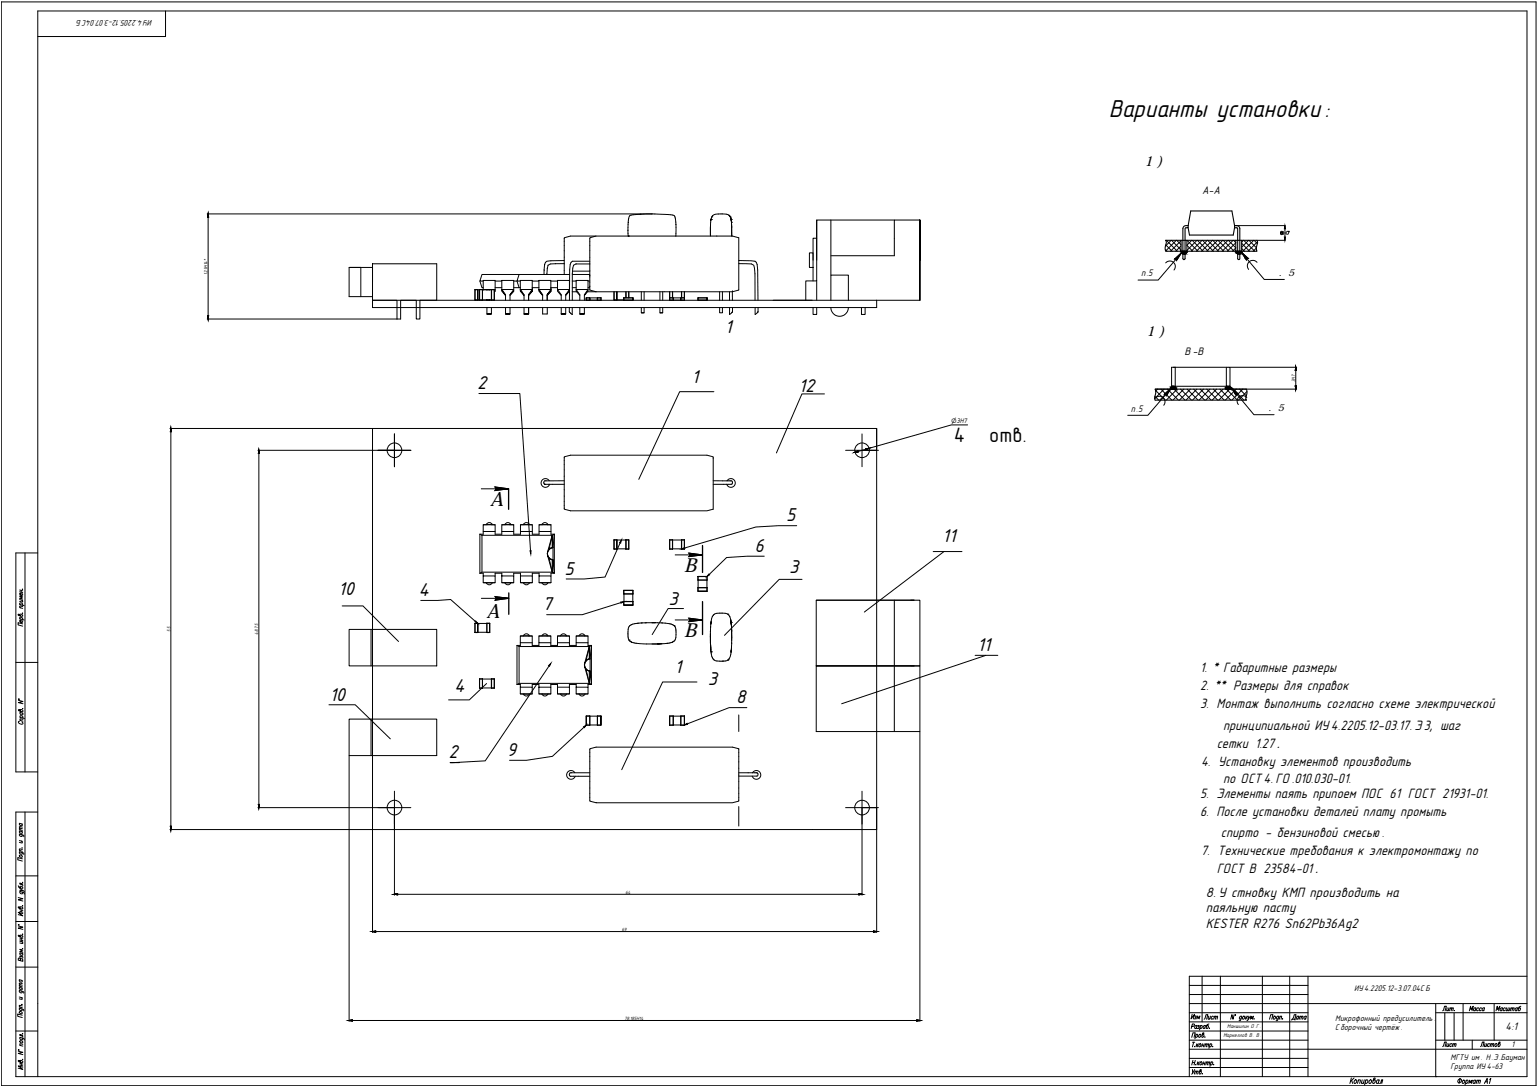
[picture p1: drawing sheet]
<svg xmlns="http://www.w3.org/2000/svg" width="841mm" height="594mm" viewBox="0 0 841 594" stroke-linecap="round" stroke-linejoin="round" font-family="sans-serif">
<!-- layer: Visible (GOST) -->
<g fill="none" stroke="#000" stroke-width=".55">
<path d="M350 117h-4a2.5 2.5 0 0 0-3 3v6M356 117h2M365 117l3 1M369 118v5M389 119v1M393 117h-3l-1 1M394 117h4M398 118h1M399 118h.1M399 118v1M399 119v1M399 120l1 1"/>
<path d="M399 120l1 1zM312 129l-4 1v20M326 129l-4 1v14M343 126v3M343 126h.1M343 129h.1M369 129h.1M369 123h.1M369 123v6M388 129v-5v5M388 121l1-1-1 4M392 129h.1"/>
<path d="M400 121v3M400 124v5zM400 129l4 1M260 158v6M260 158h1M261 158v6zM262 158v6zM262 158h.1M262 158h2M262 154l1 3h1M264 158v6zM264 158h.1"/>
<path d="M264 153h7v5h-7zM264 153h.1M266 158h.1M266 158h2M268 158h.1M269 158v6M269 158h1M270 158v6M270 159l1-1-1 1M271 157h3M271 153h.1M271 159l-1 1"/>
<path d="M271 154h3M274 153h7v5h-7zM274 158l2 3-2-2zM274 153h.1M274 158l2 3v3M281 159l-2 2 2-3v1l-2 2M281 157h3M281 154h2l1 3M281 153h.1M284 150h-21l-1 4h2M284 150l-1 4h1M284 150h27"/>
<path d="M284 153h7v5h-7zM284 158l2 3-2-2zM284 153h.1M284 158l2 3v3M291 159l-2 2 2-3v1l-2 2M291 158l-1 2M291 157h3M291 153h.1M291 154h3M291 157v1M291 159l-2 2v3M294 153h7v5h-7z"/>
<path d="M294 158l3 3-3-2zM294 153h.1M294 158l3 3v3M297 148v2M298 143l-1 4M299 150h.1M299 145h.1M301 159l-2 2 2-3v1l-2 2 2-2M301 158v2M301 157h4M301 154h4M301 153h.1"/>
<path d="M301 143h-3M301 157v1M303 144h1M305 153h6v5h-6zM305 153h.1M308 144h-7l-2 1v2M308 142l-7 1M311 158h.1M311 159h.1M311 157h.1M311 154h.1M311 153h.1"/>
<path d="M312 145l-1 19M313 159h2M313 150h9M313 157h2M313 154h2M313 143h-1M313 148h9M313 147v3M315 144l-2 1M315 153h6v5h-6zM315 153h.1M315 144h7"/>
<path d="M321 154h1M321 153h.1M322 144v15h4h-5M322 151v-1v1M322 156v1h-1M337 159v5v-5M342 159v4M344 159v4M350 159v5M352 159v5M361 159v5M362 159v5"/>
<path d="M367 159v4M368 159v4M372 159v4M373 159v4M374 159v5M393 159v5M395 159v5M399 159v5M400 159h-37M404 158l-4 1v5M404 142l9 1a5 5 0 0 1 1 5M404 144h7l1 1 1 5v14"/>
<path d="M414 147v17M260 164h.1M261 164h-1v-6h10v6h-10M262 164h.1M264 164h.1M266 164h.1M266 168v4M268 164h.1M269 164h.1M269 168v4h-3h3M276 168v4M279 168v4h-3h3"/>
<path d="M279 161v3M286 168v4M289 168v4h-3h3M289 161v3M289 168v4M297 168v4h2v-4M299 161v3M307 161l-2-2v-1l2 3v3M307 168v4M309 168v4h-2h2M309 161l2-2v-1l-2 3v3M311 168v3"/>
<path d="M311 171h.1M313 168v4l-2-1M317 161l-2-2v-1l2 3v3M317 168v4M319 168v4h-2h2M319 161l2-2v-1l-2 3v3M320 163v1zM320 164h.1M320 163h2v1h-2M322 163h4v1h-4zM326 164h2M328 163v1"/>
<path d="M328 163h.1M328 164h.1M328 163h-2v1M336 164h.1M336 164v-5v5h1M336 164h10M341 164h.1M341 163v1M341 163h.1M346 163h-5M346 163v1v-1h-5v1h5M346 163h.1"/>
<path d="M346 164h.1M350 168v3h2M352 168v3h-2M361 168v3h1M362 168v3h-1M366 163v1zM366 164h.1M366 163v-4v5M366 163h2v1h-2M368 163h4v1h-4zM372 163v1M372 163h.1"/>
<path d="M372 164h.1M372 164h2M372 163h2M374 163v1M374 163h.1M374 164h.1M386 163h-5v1h5M386 163v1v-1h-5v1h5M386 163h.1M386 164h.1M393 168v3h2v-3M399 168v4l1-1"/>
<path d="M400 171h.1M400 168v3M413 168v4l1-1M414 171h.1M414 168v3M444 164h-240v4h240M444 234h-240v219h240M390 251v-1l-4-1h-74l-4 1v28l4 1h74l4-1M298 265h10M298 265h.1M300 263a2.4 2.4 0 0 0-4-1 2.4 2.4 0 0 0 1 4 2.4 2.4 0 0 0 3-1M308 263h-9a1.1 1.1 0 0 0-2 0 1.1 1.1 0 0 0 1 2"/>
<path d="M390 263h9a1 1 0 0 1 1 1 1 1 0 0 1-1 1h-9M397 263a2.4 2.4 0 0 1 4-1 2.4 2.4 0 0 1 0 4 2.4 2.4 0 0 1-4-1M262 292v21M262 292l1 1M263 293h39l1-1-1 7M263 293v20h-1M264 287h7v3M264 290v2h-2M266 287a1.8 1.8 0 0 1 1-1 1.8 1.8 0 0 1 2 1M271 287h-7v3h7v2h3v-2M274 287h7v3M276 287a1.8 1.8 0 0 1 2-1 1.8 1.8 0 0 1 1 1"/>
<path d="M281 287h-7v3h7v2h3v-2M284 287h7v3M289 287a1.8 1.8 0 0 0-1-1 1.8 1.8 0 0 0-2 1M291 287h-7v3h7v2h4v-2M295 287h6v3M299 287a1.8 1.8 0 0 0-1-1 1.8 1.8 0 0 0-2 1M301 300l1-1-2 1 2-7v6v-6l-3 8M301 300h-1M301 287h-6v3h6v2h2v21h-2v2M302 299l-1 1M302 299v7M336 295h8v5"/>
<path d="M336 295v5M336 295h1M337 295v5zM337 295h.1M342 295v5M342 295h2v5M342 295h.1M366 295h8v5M366 295v5M366 295h1M367 295l1 5zM368 295h-1"/>
<path d="M372 295l1 5M372 295v5M373 295h1v5M373 295h.1M373 295h-1M262 313h2v5h7v-3h-7M263 313h39h1l-1-7v7M264 318h7M269 318a1.8 1.8 0 0 1-2 2 1.8 1.8 0 0 1-1-2M271 315v-2h3v5h7v-3h-7M274 318h7M279 318a1.8 1.8 0 0 1-1 2 1.8 1.8 0 0 1-2-2"/>
<path d="M281 315v-2h3v5h7v-3h-7M284 318h7M286 318a1.8 1.8 0 0 0 2 2 1.8 1.8 0 0 0 1-2M291 315v-2h4v5h6v-3h-6M295 318h6M296 318a1.8 1.8 0 0 0 2 2 1.8 1.8 0 0 0 1-2M299 303v1M299 301v3M299 301h.1M299 304l1 1M299 301v2M300 305l-1-1 3 9"/>
<path d="M300 300l-1 1M300 300h.1M300 305l1 1M301 306h.1M302 306v7M302 306l-2-1 2 8M336 300h8M336 300h1M337 300h.1M342 300h.1M342 300h2M344 300h.1"/>
<path d="M366 300h8M366 300h1M367 300h.1M368 300h-1M372 300h.1M373 300h1M374 300h.1M381 315h5h-5v8M381 317h5zM381 317h.1M386 315v8h-5h5M341 329h5"/>
<path d="M341 325h5M346 323v8h-5h5M346 329h-5v2M346 325h.1M346 325h-5v-2h5h-5v8M346 323h.1M346 329h.1M346 323v2M346 329v2M381 321h.1M381 321h5zM389 340l-1 1"/>
<path d="M389 339v1M389 337l-1 4 1-1M389 337h.1M390 336h.1M398 336l-5-1-3 1M398 336l1 1M399 337l1 4M399 337h.1M399 339l1 2M399 340l1 1M260 341h8v5M260 341v5"/>
<path d="M260 346h8M260 346h1M260 341h1M261 341v5zM261 346h.1M261 341h.1M266 346h.1M266 341v5M266 341h2v5M266 341h.1M266 346h2M268 346h.1"/>
<path d="M283 353h1M283 353v21M284 353h38h1l-1 7M284 353v20l-1 1M284 348h7v3M284 351v2h-1M286 348a1.8 1.8 0 0 1 2-2 1.8 1.8 0 0 1 1 2M291 348h-7v3h7v2h3v-2M294 348h7v3M296 348a1.8 1.8 0 0 1 2-2 1.8 1.8 0 0 1 1 2M301 348h-7v3h7v2h4v-2M305 348h6v3"/>
<path d="M310 348a1.8 1.8 0 0 0-2-2 1.8 1.8 0 0 0-2 2M311 348h-6v3h6v2h4v-2M315 348h6v3M320 348a1.8 1.8 0 0 0-2-2 1.8 1.8 0 0 0-2 2M321 348h-6v3h6v2h2v21h-2v2M343 348h.1M344 343l-1 3v3M344 350h.1M344 342h.1M345 341h.1M345 351l3 1M348 341h-2"/>
<path d="M348 352h12h-1M348 341h.1M350 340l-2 1M351 340h-1M353 340h.1M356 340h-6M356 352h6h-2M358 340h-2l8 1M362 340h.1M365 352h-3M365 341h2M367 351l-2 1"/>
<path d="M367 341h1M368 351h-1M368 341h.1M368 342h.1M368 350h.1M369 342v1M369 349v1M369 344v4M388 348l1 8M388 348v-1v5v-1M388 347v-1v2M388 345v3"/>
<path d="M388 352v3zM388 343v2M388 354v-2l1 4M388 342v1M389 340l-1 3M389 357v2M389 359h.1M389 359v1M400 340v8M400 340h.1M400 341l-1-2 1 6v-3M400 353l-1 7"/>
<path d="M400 353l-1 4M400 351v2M400 345v3M400 348v4M400 348v2M262 371v5h8M262 371v5M262 371h8v5M262 371h2M262 376h2M264 371h.1M264 371v5"/>
<path d="M269 371v5zM269 376h.1M269 371h.1M269 371h1M269 376h1M270 371v5M283 374h1v5h7v-3h-7M284 373h38l1 1-1-7v6M284 379h7M289 379a1.8 1.8 0 0 1-1 1 1.8 1.8 0 0 1-2-1M291 376v-2h3v5h7v-3h-7M294 379h7"/>
<path d="M299 379a1.8 1.8 0 0 1-1 1 1.8 1.8 0 0 1-2-1M301 376v-2h4v5h6v-3h-6M305 379h6M306 379a1.8 1.8 0 0 0 2 1 1.8 1.8 0 0 0 2-1M311 376v-2h4v5h6v-3h-6M315 379h6M316 379a1.8 1.8 0 0 0 2 1 1.8 1.8 0 0 0 2-1M320 362v3M320 362h.1M320 365h.1M320 365l2 8M320 361v1"/>
<path d="M320 366h1M321 360h1l-2 1 2-8v7v-7l-2 9M321 366h.1M321 360l-1 1M322 367v6M322 367l-2-1 2 7M322 360h-1M322 360v7M390 360h.1M390 361h4M398 361h-3M398 361h.1"/>
<path d="M398 360h.1M320 391v5zM320 391h.1M320 396h2M320 396h8M320 391h8M320 391h2M322 396h.1M322 391v5M326 396h.1M326 391v5M327 391v5"/>
<path d="M327 396h1M327 391h1M328 391v5zM328 396h.1M366 391v5zM366 391h.1M366 396h2M366 396h8M366 391h8M366 391h2M368 396h.1M368 391v5"/>
<path d="M372 396h.1M372 391v5zM372 396h2M372 391h2M374 391v5zM374 396h.1M400 408h-74l-4 1v29l4 1M404 409v29l-4 1h-74M314 422a2.4 2.4 0 0 0-4 0 2.4 2.4 0 0 0 1 4 2.4 2.4 0 0 0 3-2M322 422h-9a1.1 1.1 0 0 0-2 1 1.1 1.1 0 0 0 1 1h10M404 422h10M411 422a2.4 2.4 0 0 1 4 0 2.4 2.4 0 0 1 0 4 2.4 2.4 0 0 1-4-2"/>
<path d="M414 422a1 1 0 0 1 0 2 1 1 0 0 1-1 0h-9"/>
<circle cx="216" cy="246" r="4"/>
<circle cx="471" cy="246" r="4"/>
<circle cx="216" cy="441" r="4"/>
<circle cx="471" cy="441" r="4"/>
</g>
<g fill="#000">
<circle cx="350" cy="117" r=".3"/>
<circle cx="389" cy="120" r=".3"/>
<circle cx="389" cy="119" r=".3"/>
<circle cx="399" cy="118" r=".3"/>
<circle cx="399" cy="119" r=".3"/>
<circle cx="400" cy="120" r=".3"/>
<circle cx="343" cy="129" r=".3"/>
<circle cx="400" cy="121" r=".3"/>
<circle cx="322" cy="150" r=".3"/>
<circle cx="398" cy="336" r=".3"/>
<circle cx="344" cy="350" r=".3"/>
<circle cx="348" cy="341" r=".3"/>
<circle cx="364" cy="352" r=".3"/>
<circle cx="368" cy="342" r=".3"/>
<circle cx="389" cy="340" r=".3"/>
<circle cx="389" cy="356" r=".3"/>
<circle cx="400" cy="340" r=".3"/>
<circle cx="395" cy="361" r=".3"/>
<circle cx="398" cy="361" r=".3"/>
</g>
<!-- layer: 0 -->
<g fill="none" stroke="#000" stroke-width=".55">
<path d="M113 117h243M114 117v57M114 117v2h-1zM356 117h-6M358 117h7M368 118h1M389 118v1M394 117h-1M398 117v1M312 129h88M404 130v28M446 130h-2v12"/>
<path d="M446 120v22M454 120v30M489 120h-43v34h-6v10M503 120v44v-44h-14v20h-35M637 137h1M637 134l4 3M637 131h.1M637 131l6 6M640 131l-3 3M640 131l5 6M643 131l-6 6M643 131l2 3"/>
<path d="M645 132l-5 5M645 134l-3 3M645 137h.1M649 137h.1M649 131l6 6M651 131l-2 3 3 3M651 131l6 6M654 131l-5 6M654 131l6 6M657 131l-6 6M657 131l6 6M660 131l-6 6"/>
<path d="M660 131l6 6M663 131l-6 6M663 131l6 6M665 131l-6 6M666 131l6 6M668 131l-6 6M668 131l6 6M671 131l-6 6M671 131l4 4-1 2M674 131l-6 6M674 131l1 2M675 123h27"/>
<path d="M675 133l-4 4M679 136l1 1M679 133l4 4M679 131v1M680 131l6 6M682 131l-3 4M683 131l4 4M685 131l-6 6M685 131l2 2M687 136l-2 1M687 131h15M687 132l-5 5"/>
<path d="M700 127v-1l1 1-1 1h1v-1M702 126v2M702 127h1M702 125v1M702 128v2M703 126v2M703 126h2l-1 2M191 146h13v8v-10v20h13v10M204 144h35v20h-10v10h-2v-10h-8v10h-106M299 147v3M312 143v2M313 150v14"/>
<path d="M313 143h9M313 145v2M315 144h.1M326 159h37M444 146h-2v-8h2v16M446 154v10M113 173h1v1zM197 162v-16h-6v16h13M422 164h81M444 168v4h2v-4M454 168a5 5 0 0 0 5 5 5 5 0 0 0 5-5M454 164v-14h10v14"/>
<path d="M471 168v4h2v-4M479 164v4h-35M390 214h-19l-22 48M451 215h-13l-14 33M631 217l2 2M631 213h10M631 213l6 6M633 213l-1 1M634 213l6 6M636 213l-5 5M638 213l6 6M640 213l-6 6"/>
<path d="M641 211h-1h2M641 201h1v10M642 213l6 6M642 211h28M643 213l-6 6M645 213l6 6M647 213l-6 6M649 213l6 6M651 213l-6 6M652 213l6 6M654 213l-6 6M656 213l6 6"/>
<path d="M658 213l-6 6M659 213l6 6M661 213l-6 6M663 213l6 6M665 213l-6 6M667 213l6 6M668 213l-6 6M670 201v10h2v-10h-32v10M670 213l6 6M671 213h38M672 213l-6 6M672 201h37"/>
<path d="M674 213l6 6M676 213l-6 6M677 213l4 3M679 213l-6 6M681 218l-1 1M681 213h.1M681 214l-4 5M708 211v2zM708 201v12M708 201v1zM93 234h111M93 234v219"/>
<path d="M93 234l1 2h-1zM444 234h35M479 234v12h-8M479 234v276M141 246h75M141 246v195M141 246l1 2h-1zM390 251v27M467 247l2-1v1zM469 247h-2M473 245h2l-2 1zM475 245l-2 1"/>
<path d="M263 267h15M270 266l8 1-8 1 1-1zM369 303h15M376 302l8 1-8 1 1-1zM438 317h-12l-30 30M510 301h16M516 301l-44 34M187 331h11l20 20M263 327h15M271 326l7 1-7 1v-1zM369 339h15M374 333h-9l-9 14"/>
<path d="M376 338l8 1-8 1 1-1zM390 336l-1 1M398 336h.1M446 328h57v36h-57zM446 328h54M489 328v72M191 344h48v20h-48zM203 344v20M343 349l1 1M344 350h.1M344 342v1M344 350l1 1"/>
<path d="M345 341l-1 1M345 341h.1M346 341h-1M348 352h.1M348 341h.1M364 341h1M365 352h.1M367 341h.1M367 351h.1M368 341v1M368 350v1M368 342h1"/>
<path d="M369 350h-1M369 343v1M369 348v1M389 356v1M389 359h.1M389 360l1 1M399 360l-1 1M533 358h12M539 358l-79 27M266 374l-10 9h-11M381 373h-19l-22 48M395 361h-1"/>
<path d="M446 364h57v36h-57zM446 364h54M180 385h14l19 19M191 393h48v20h-48zM203 393v20M404 391v9M503 400v158M191 413v145M400 408l4 1M141 440h1l-1 1zM414 422h.1M93 453h111v57"/>
<path d="M93 452h1l-1 1zM141 441h75v48M404 441v10M444 453h35v-12h-8v48M216 489h255M216 489h1zM469 489h2h-2zM204 509h275M204 509h1zM477 509h2h-2zM650 539h65M191 558h312"/>
<path d="M191 558l2-1v1zM501 557l2 1h-2zM650 558h65M650 553h65M650 544h65M785 588h.1"/>
</g>
<g fill="#000" stroke="#000" stroke-width=".55">
<path d="M646 138v1zM676 138v1zM702 123l1 2h-1zM702 130h1l-1 1zM641 211l-1 1zM642 211v1zM671 211l-1 1zM672 211v1z"/>
<path d="M114 117v2h-1zM114 117v2h-1z"/>
<path d="M645 137l1 1v-1zM645 137l1 1z"/>
<path d="M646 137l2 1v-1zM646 137l2 1h-2z"/>
<path d="M646 138h2zM646 138h2h-2z"/>
<path d="M646 138l2 1zM646 138l2 1z"/>
<path d="M648 137v1l1-1zM648 137v1z"/>
<path d="M675 137l1 1v-1zM675 137l1 1z"/>
<path d="M676 137l2 1v-1zM676 137l2 1h-2z"/>
<path d="M676 138h2zM676 138h2h-2z"/>
<path d="M676 138l2 1zM676 138l2 1z"/>
<path d="M678 137v1l1-1zM678 137v1z"/>
<path d="M113 173h1v1zM113 173h1v1z"/>
<path d="M640 212h1zM640 212h1h-1z"/>
<path d="M640 212l1 1v-1zM640 212l1 1h-1z"/>
<path d="M641 211l1 1zM641 211l1 1z"/>
<path d="M641 212h1zM641 212h1h-1z"/>
<path d="M641 212l1 1v-1zM641 212l1 1h-1z"/>
<path d="M642 212l1 1zM642 212l1 1h-1z"/>
<path d="M670 212h1zM670 212h1h-1z"/>
<path d="M670 212l1 1v-1zM670 212l1 1h-1z"/>
<path d="M671 211l1 1v-1zM671 211l1 1h-1z"/>
<path d="M671 212l1 1v-1zM671 212l1 1h-1z"/>
<path d="M672 212l1 1zM672 212l1 1h-1z"/>
<path d="M708 211v2zM708 211v2z"/>
<path d="M708 201v1zM708 201v1z"/>
<path d="M93 234l1 2h-1zM93 234l1 2h-1z"/>
<path d="M141 246l1 2h-1zM141 246l1 2h-1z"/>
<path d="M467 247l2-1v1zM467 247l2-1v1z"/>
<path d="M473 245h2l-2 1zM473 245h2l-2 1z"/>
<path d="M270 266l8 1h-7zM271 267l-1 1 8-1z"/>
<path d="M376 302l8 1h-7zM377 303l-1 1 8-1z"/>
<path d="M271 326l7 1h-7zM271 327v1l7-1z"/>
<path d="M376 338l8 1h-7zM377 339l-1 1 8-1z"/>
<path d="M141 440h1l-1 1zM141 440h1l-1 1z"/>
<path d="M93 452h1l-1 1zM93 452h1l-1 1z"/>
<path d="M216 489h1zM216 489h1z"/>
<path d="M469 489h2h-2zM469 489h2h-2z"/>
<path d="M204 509h1zM204 509h1z"/>
<path d="M477 509h2h-2zM477 509h2h-2z"/>
<path d="M191 558l2-1v1zM191 558l2-1v1z"/>
<path d="M501 557l2 1h-2zM501 557l2 1h-2z"/>
</g>
<!-- layer: Center Mark (GOST) -->
<path d="M216 237v18M471 237v18M207 246h18M462 246h18M216 432v18M471 432v18M207 441h18M462 441h18" fill="none" stroke="#000" stroke-width=".55"/>
<!-- layer: Symbol (GOST) -->
<path d="M340 295l-1 2zM373 300l1-1v1zM290 301v2zM387 314h1l-2 1zM260 339l1 2-1-1zM339 329h2l-2 1zM301 363l-1 1zM319 397l1-1-1 2zM374 396l1-1 1 1z" fill="#000" stroke="#000" stroke-width=".55"/>
<path d="M262 215h22l6 86M339 297l-8 18-12 1h-10M435 287l-22 1-39 11M418 304l-21 1-9 9M230 328h16l14 12M339 329l-21 7h-19M300 364l-35 52-19 1h5M319 397l-17 16-14 3h-10M408 387h-10l-22 9" fill="none" stroke="#000" stroke-width=".55"/>
<!-- layer: Dimension (GOST) -->
<path d="M529 232h-9l-45 13M473 246l-4 1" fill="none" stroke="#000" stroke-width=".55"/>
<!-- layer: KONTUR -->
<path d="M1 1h838v592h-838z" fill="none" stroke="#000" stroke-width=".55"/>
<g fill="none" stroke="#000" stroke-width=".55">
<path d="M90 6v14h-69M14 302v120M21 302h-12v120h12M9 362h12M14 444v144M21 444h-12v144h825v-582h-813v582M9 479h12M9 504h12M9 529h12M657 534v24M667 534v54M690 534v54"/>
<path d="M705 534v54M715 534v54M834 534h-184v54M650 548h184M785 548v40M785 553h49M800 548v20M817 548v20M9 563h12M715 573h119M785 568h49M805 568v5"/>
</g>
<g fill="none" stroke="#000" stroke-width=".55">
<path d="M11 336h1v1l-2-1 1 1M11 338l2 1M11 332l1 1M11 330l2 1M11 328h1M11 322l1 1M11 323l1 1M11 338l1-1v1v1M11 330h1v1M12 323v1M12 328v1h-1M12 339v1a.8 .8 0 0 1-1 0 .8 .8 0 0 1 0-1v1"/>
<path d="M12 324v1l-1-1v1M12 335h.1M12 322h.1M12 332l-1-1v1M12 326h-1l1 1h-1h1M12 341l-2-1v2h2M10 383h3l-3 1 3 1M10 382h.1M11 394l-1 1 2 1a.7 .7 0 0 0 1-1 .7 .7 0 0 0-1 0M11 388a.8 .8 0 0 1 1 0 .8 .8 0 0 1 0 1l-2-1 1 1M11 394h2M11 392l2 1"/>
<path d="M11 389l2 1M11 392a.7 .7 0 0 1 1-1 .7 .7 0 0 1 0 1M11 389v1l1 1 1-1h-1M12 387h.1M13 393h-2v1M11 456l2 1M11 459l1 1M11 454l1 1M11 453l1 1M11 450h1M11 456v1h1v-1M11 454v1h1v-1"/>
<path d="M11 450v1h1v-1M12 460v1l-1-1M12 453h-1v1M12 452h-1v1M11 468v-1a.8 .8 0 0 1 1 0 1 1 0 0 1 0 2zM11 466h2v1M11 465h1M11 466v1h1v-1M12 463h.1M12 469h-2v1l2 1M12 464h-1v1M10 491h2l-2 1h2"/>
<path d="M10 484l1 1 1 1v-1l-1-1v1M11 496h1v1l-2-1 1 1M11 487l2 1v1M11 486l1 1h-1M11 497l1 1M11 498l1 1M11 487a.7 .7 0 0 0 0 1 .7 .7 0 0 0 1 0M12 497v1M12 495h.1M12 482h.1M12 499h-2l2 2-2-1M12 487h1"/>
<path d="M12 483h-1l1 1M10 506l2 1h-2l2 1M10 505v1zM11 512a.8 .8 0 0 1 1-1 .8 .8 0 0 1 0 1h-2v-1l1 1M11 514l1 1M11 513h1M11 514h1M12 513v1M12 515v1l-1-1M12 518h.1M12 511h.1M12 519h-1l1 1h-1l1 1"/>
<path d="M11 540h1M11 539h1M11 535l1 1M11 521h1M11 540v1h1v-1M11 536v1h1v-1M11 524h-1v1h2v-1h-1v1M11 521l1 1v-1M12 523v1M12 523h-1M12 538h-1v1M12 538l-1-1v1"/>
<path d="M11 551l2 1M11 541l2 1v1M11 550l1 1M11 545h1M11 553l1 1a.8 .8 0 0 1-1 0 .8 .8 0 0 1 0-1zM11 551a.8 .8 0 0 0 0 1 .8 .8 0 0 0 1 0v-1M11 541a1 1 0 0 0 0 2 .7 .7 0 0 0 1-1M12 545v1h-1M12 549h.1M12 555l-2-1v1l2 1M12 550l-1-1v1M661 560h-1l-1 2a.7 .7 0 0 0 1 0 .7 .7 0 0 0 0-1h-1"/>
<path d="M674 555v2l-1-2v2M675 555h.1M679 556h-1a.7 .7 0 0 0-1 0 .7 .7 0 0 0 1 1M679 555l-1 3h-1M679 556l1-1a.7 .7 0 0 1 0 1 .7 .7 0 0 1-1 0zM681 555v2M681 556l1 1M682 555l-1 2M682 555v2l1-2M682 557l-1 1M683 557l1-2v2l1-2-1 2M685 557h.1"/>
<path d="M694 557v-2h2l-1 2M696 556h1a.8 .8 0 0 1 0 1 .8 .8 0 0 1-1 0zM699 556a.7 .7 0 0 0-1 0 .7 .7 0 0 0 0 1M699 555l-1 3h-1M699 556l1-1v2M700 555l-1 2M701 557h.1M803 552l1-2v2l1-2-1 2M806 551l-1 1h1M807 551l-1 1M808 551a.7 .7 0 0 0-1 0 .7 .7 0 0 0 1 1M810 551h-1a.9 .9 0 0 0-1 1 .9 .9 0 0 0 1 0"/>
<path d="M811 551l-1 1h1M811 551v1M10 574l2 1-2 1h2M10 574h.1M11 567l2 1M11 571l1 1M11 569a.8 .8 0 0 1 1 0 .8 .8 0 0 1 0 1l-1-1zM11 567v1h1v-1M12 579h.1M12 565h.1M12 571l-1-1v1M12 566l-1-1v1l1 1"/>
<path d="M651 567l1-3h1v3M651 561h1l1-1h-1l-1 2M652 570h1M652 580l-1 2M652 570v2M653 572h.1M653 580v2M654 566v-1a.8 .8 0 0 1 0 1 .8 .8 0 0 1-1 1M654 565l-1 3M654 570v2M654 561v-1l-1 1v1h1M654 560v2"/>
<path d="M654 571l1 1M655 561h.1M655 570l-1 2M655 561v1h-1M655 566l1-1a.7 .7 0 0 1 0 1 .7 .7 0 0 1-1 0zM655 571l1-1a1 1 0 0 1 0 2 .8 .8 0 0 1-1 0zM656 561l1-1v1l-1 1M656 560l-1 3M657 571h1M657 570v2M657 565a.7 .7 0 0 1 1 1 .7 .7 0 0 1-1 0v-1l1-1-1 2M658 570v2"/>
<path d="M658 567h.1M659 561h-1a.8 .8 0 0 0-1 0 .8 .8 0 0 0 1 1M659 571h1l-1 1M659 560l-1 2M659 570l-1 2M660 571v1M661 562h.1M661 571l1-1a1 1 0 0 1 0 2 .8 .8 0 0 1-1 0M661 570v3M663 572h.1M11 580h1v1l-2-1 1 1M11 581l1 1"/>
<path d="M11 582l1 1M12 581v1M12 583h-2l2 1h-2M652 581h1M652 585v2M653 585l-2 2M653 586l1-1v2M653 585v2M653 582h.1M654 586l1-1-1 2M655 580l-1 2M655 581v1"/>
<path d="M656 585v1v1h-1l1-2v1M656 580a.7 .7 0 0 1 1 1 .7 .7 0 0 1-1 0zM657 587h.1M657 581h1M658 580l-1 2M659 580l-1 2M659 581l1-1v2M659 580v2M660 581l1-1v2M662 581h1a.8 .8 0 0 1 0 1 1 1 0 0 1-2 0M662 580l-1 3M663 582h.1"/>
<path d="M738 589v3M739 590v2M740 589l-2 2M740 591l1-1a.9 .9 0 0 1 0 1 .9 .9 0 0 1-1 1zM742 591l1-1v2M742 590v2M744 590v2h1M746 590l-1 2M746 591l1-1a.9 .9 0 0 1 0 1 .9 .9 0 0 1-1 1M746 590v3M748 591l1-1a.9 .9 0 0 1 0 1 .9 .9 0 0 1-1 1zM751 590a.9 .9 0 0 1 0 1 .9 .9 0 0 1-1 1l1-3-1 2"/>
<path d="M754 591l-1-1a.9 .9 0 0 0-1 1 .9 .9 0 0 0 1 1M754 590l-1 2M754 592l1-2h1l-1 2M798 589l-1 3M799 591l1-1a.8 .8 0 0 1 0 1 .8 .8 0 0 1-1 1zM801 591l1-1a.8 .8 0 0 1 0 1 .8 .8 0 0 1-1 1M801 590v3M803 592v-2v2l2-2-1 2M806 591l-1-1a.9 .9 0 0 0 0 1 .9 .9 0 0 0 1 1M806 590v2M807 591l1-1v2M807 590v2"/>
<path d="M808 591l1-1v2M811 592l2-3v3M812 591h1M814 590l1-1-1 3"/>
<circle cx="798" cy="591" r="1.1"/>
</g>
<path d="M790 554v14M795 554v14M650 573h65M650 568h65M650 578h65M650 563h65M650 583h65" fill="none" stroke="#000" stroke-width=".55"/>
<!-- layer: 0 -->
<g fill="none" stroke="#000" stroke-width=".59">
<path d="M637 131h50v2v2v2h-50zM645 131v6a1.6 1.6 0 0 0 2 2 1.6 1.6 0 0 0 2-2v-6M649 123v1l-1 1v6M649 123l-2 1-1 1v16l1 1 1-1v-10M649 123l2-8h22l2 8M649 124l1 4h24l1-4M675 123v1l1 1v6M675 123h1l1 1 1 7M675 131v6a1.6 1.6 0 0 0 2 2 1.6 1.6 0 0 0 2-2v-6M676 131v10l1 1 1-1v-10M631 213h50v2v2v2h-50zM640 213a1.6 1.6 0 0 1 1-2 1.6 1.6 0 0 1 2 2"/>
<path d="M670 213a1.6 1.6 0 0 1 1-2 1.6 1.6 0 0 1 2 2"/>
</g>
<path d="M646 138l-13 15h-11M678 138l4 3h-1v1zM678 138l13 15h11M637 144a3 3 0 0 1 4-1 3 3 0 0 1 1 5M642 142l4-4-3 4zM687 143a3 3 0 0 0-4 0 3 3 0 0 0-1 4M631 218a3 3 0 0 1 5-1 3 3 0 0 1 0 4M636 215l4-3-3 4zM640 212l-13 15h-11M673 212l4 3h-1l-1 1zM673 212l12 15h11M681 217a3 3 0 0 0-4 0 3 3 0 0 0 0 4" fill="none" stroke="#000" stroke-width=".55"/>
<g fill="#000" stroke="#000" stroke-width=".55">
<path d="M642 142l4-4-3 4zM678 138l4 3h-1zM642 142h1zM681 141v1zM681 141h1zM636 215h2zM636 215l4-3-2 3zM673 212l4 3h-2zM675 215h2z"/>
<path d="M636 215l2 1zM637 216h1h-1z"/>
<path d="M675 215h1zM675 215h1l-1 1z"/>
</g>
<!-- layer: 0 -->
<path d="M278 267v11M384 298v15M278 324v12M384 329v18" fill="none" stroke="#000" stroke-width=".72"/>
<text font-size="13.9" x="606" y="64">Варианты установки :</text>
<g font-size="11.6">
<text x="521" y="241">4</text>
<text x="541" y="241">отв.</text>
</g>
<g font-size="10.9">
<text x="268" y="277">A</text>
<text x="374" y="313">B</text>
<text x="266" y="338">A</text>
<text x="374" y="348">B</text>
</g>
<g font-size="10.8">
<text x="698" y="409">.</text>
<text x="718" y="477">.</text>
</g>
<g font-size="9.8">
<text x="396" y="182">1</text>
<text x="378" y="209">1</text>
<text x="261" y="213">2</text>
<text x="436" y="214">12</text>
<text x="430" y="285">5</text>
<text x="515" y="296">11</text>
<text x="412" y="302">6</text>
<text x="309" y="314">5</text>
<text x="431" y="313">3</text>
<text x="185" y="325">10</text>
<text x="229" y="326">4</text>
<text x="296" y="334">7</text>
<text x="365" y="330">3</text>
<text x="534" y="356">11</text>
<text x="369" y="368">1</text>
<text x="387" y="374">3</text>
<text x="180" y="383">10</text>
<text x="248" y="378">4</text>
<text x="402" y="384">8</text>
<text x="277" y="413">9</text>
<text x="245" y="414">2</text>
</g>
<g font-size="7.8">
<text x="625" y="91">1)Установка</text>
<text x="627" y="183">1)Установка</text>
</g>
<g font-size="7.7">
<text x="656" y="367">1. * Габаритные размеры</text>
<text x="656" y="377">2. ** Размеры для справок</text>
<text x="656" y="387">3. Монтаж выполнить согласно схеме электрической</text>
<text x="668" y="399">принципиальной ИУ 4.2205.12-03.17. Э 3, шаг</text>
<text x="665" y="409">сетки 1.27</text>
<text x="656" y="418">4. Установку элементов производить</text>
<text x="668" y="428">по ОСТ 4. ГО .010.030-01.</text>
<text x="656" y="436">5. Элементы паять припоем ПОС 61 ГОСТ 21931-01.</text>
<text x="656" y="446">6. После установки деталей плату промыть</text>
<text x="667" y="458">спирто - бензиновой смесью .</text>
<text x="656" y="467">7. Технические требования к электромонтажу по</text>
<text x="665" y="477">ГОСТ В 23584-01</text>
<text x="659" y="490">8. У стновку КМП производить на</text>
<text x="659" y="499">паяльную пасту</text>
<text x="659" y="507">KESTER R276 Sn62Pb36Ag2</text>
</g>
<text font-size="6.6" x="704" y="559">Дата</text>
<g font-size="6.2">
<text x="657" y="106">А-А</text>
<text x="647" y="194">B -B</text>
<text x="657" y="558">Лист</text>
<text x="823" y="563">4:1</text>
</g>
<g font-size="5.7">
<text x="787" y="554">Лит.</text>
<text x="816" y="554">Масштаб</text>
<text x="649" y="558">Изм</text>
<text x="787" y="573">Лист</text>
<text x="808" y="573">Листов</text>
</g>
<g font-size="5.5">
<text x="694" y="151">п.5</text>
<text x="688" y="225">п.5</text>
</g>
<g font-size="5.4">
<text x="624" y="151">п.5</text>
<text x="618" y="225">п.5</text>
</g>
<g font-size="4.6">
<text x="83" y="11" transform="rotate(-180 83 11)">ИУ 4.2205.12-3.07.04CБ</text>
<text x="740" y="542">ИУ 4.2205.12-3.07.04CБ</text>
<text x="730" y="558">Микрофонный предусилитель .</text>
<text x="730" y="563">Cборочный чертёж .</text>
<text x="826" y="572">1</text>
<text x="793" y="579">МГТУ им . Н .Э.Бауман</text>
<text x="793" y="584">Группа ИУ 4-63</text>
</g>
<text font-size="3.5" x="519" y="231">⌀3H7</text>
<g font-size="3.1">
<text x="671" y="562">Маншилин О.Г .</text>
<text x="669" y="567">Маркеллов В . В .</text>
</g>
<text font-size="2.7" x="708" y="209" transform="rotate(-90 708 209)">3H7</text>
<g font-size="2.4">
<text x="113" y="150" transform="rotate(-90 113 150)">12.9H14*</text>
<text x="93" y="345" transform="rotate(-90 93 345)">55</text>
<text x="141" y="347" transform="rotate(-90 141 347)">48.75</text>
<text x="342" y="489">64</text>
<text x="340" y="509">69</text>
<text x="341" y="557">78.185H14</text>
</g>
</svg>
